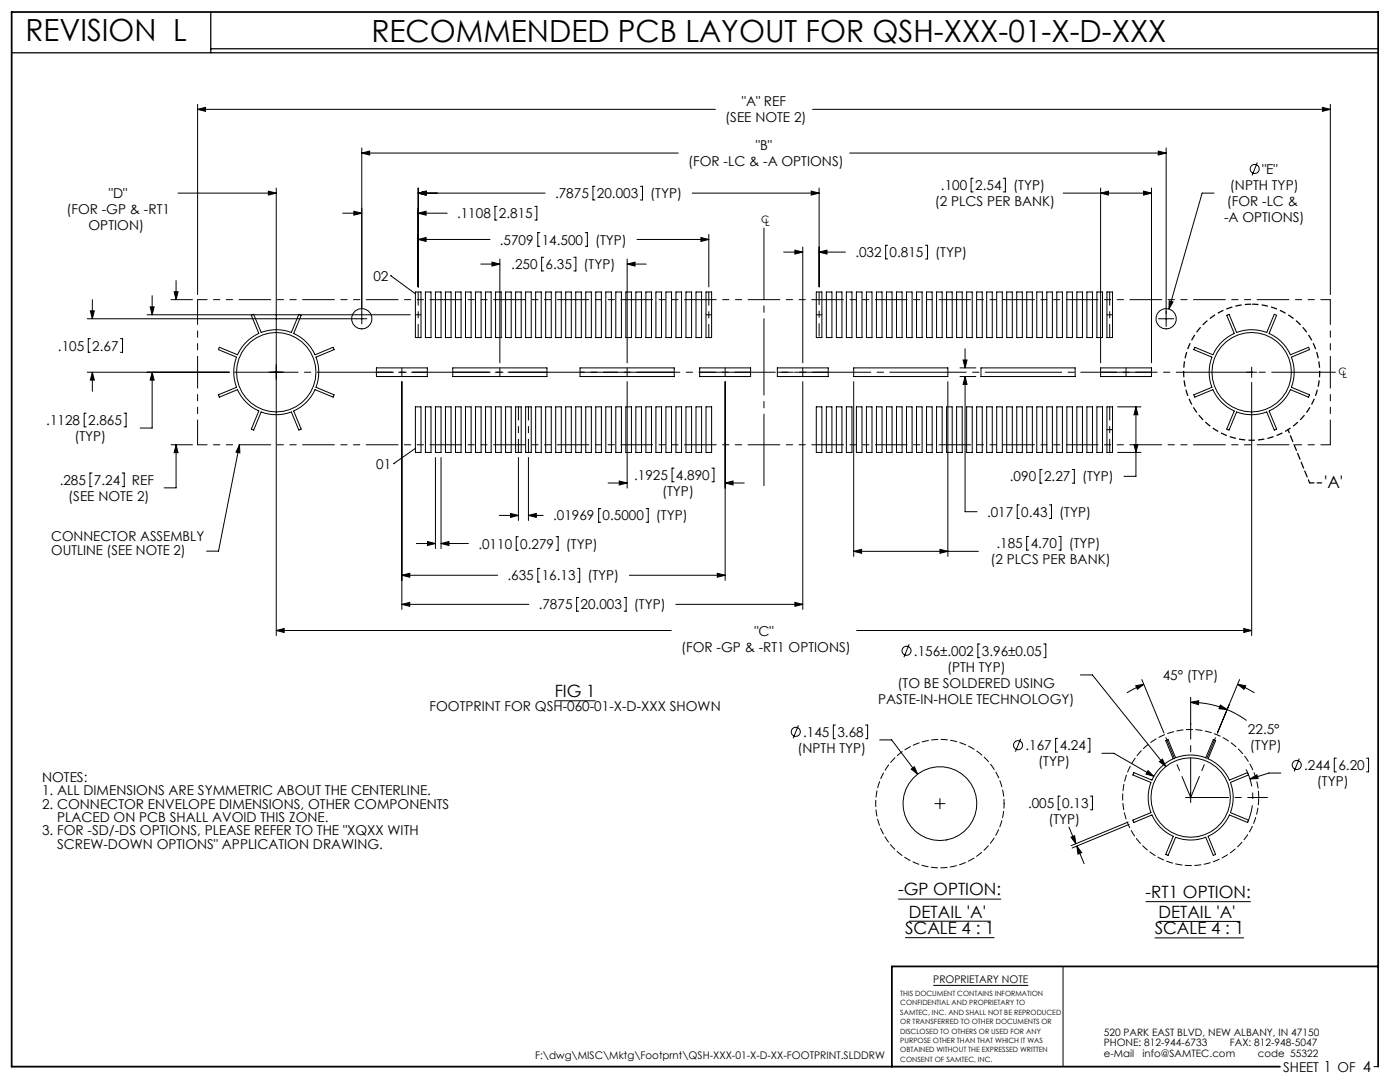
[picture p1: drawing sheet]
<svg xmlns="http://www.w3.org/2000/svg" width="279mm" height="216mm" viewBox="0 0 279 216" stroke-linecap="round" stroke-linejoin="round" font-family="sans-serif">
<g fill="none" stroke="#000" stroke-width=".2">
<path d="M35.5 38.5h19.6M39.4 21.8l1.6-.4v.8zM39.4 20.8v38M39.4 21.8h103.4M53.6 38.1l1.5 .4-1.5 .4zM55.1 37.5v89.3M72.2 30.5l1.6-.4v.8zM72.2 29.5v35.1M72.2 30.5h63.2M83.5 38.5l1.5-.4v.8zM83.5 37.5v19.7M83.5 38.5h25.3"/>
<path d="M118.7 37.2h-.4v2.7h.4M127.8 37.2h.4v2.7h-.4M138.1 38.5h25.4M161.9 38.1l1.6 .4-1.6 .4zM162.2 21.8h103.3M163.5 37.5v19.7M169.6 30.5h63.1M194.2 35.6h-.4v2.7h.4M200.2 35.6h.4v2.7h-.4M212.2 38.5h17.6M219.6 38.5l1.6-.4v.8zM219.6 37.5v34.9"/>
<path d="M228.2 38.1l1.6 .4-1.6 .4zM229.8 37.5v34.9M231.2 30.1l1.5 .4-1.5 .4zM232.7 29.5v35.6M242.3 38.5h-2.4l-6.6 23.2M250.9 32.4l-1 2.6M263.9 21.4l1.6 .4-1.6 .4zM265.5 20.8v38M18.4 59.8v3.8M30.4 59v3.8M34.1 59.8h4.3M34.7 58.2h.8l-.4 1.6z"/>
<path d="M35.1 56v3.8M68.4 42.5h3.8M70.6 42.1l1.6 .4-1.6 .4zM78 55h.1M78 55l4.9 3.6M82.9 58.3h1.1v9.1h-1.1zM83.5 47.8l1.5-.4v.8zM83.5 42.5l1.5-.4v.8zM83.5 47.8h14.3M83.5 42.5h5.7M84.9 58.3h1.1v9.1h-1.1zM86.9 58.3h1.1v9.1h-1.1z"/>
<path d="M88.9 58.3h1.1v9.1h-1.1zM90.9 58.3h1.1v9.1h-1.1zM92.9 58.3h1.1v9.1h-1.1zM94.9 58.3h1.1v9.1h-1.1zM95.9 52.7h3.9M96.9 58.3h1.1v9.1h-1.1zM98.2 52.3l1.6 .4-1.6 .4zM98.9 58.3h1.1v9.1h-1.1zM99.2 41.2h-.4v2.7h.4M99.8 51.7v20.7M100.9 58.3h1.1v9.1h-1.1zM102.9 58.3h1.1v9.1h-1.1z"/>
<path d="M104.9 58.3h1.1v9.1h-1.1zM106.7 41.2h.4v2.7h-.4M106.9 58.3h1.1v9.1h-1.1zM107.7 46.4h-.4v2.7h.4M108.5 51.3h-.4v2.8h.4M108.9 58.3h1.1v9.1h-1.1zM110.9 58.3h1.1v9.1h-1.1zM112.9 58.3h1.1v9.1h-1.1zM114.5 51.3h.4v2.8h-.4M114.9 58.3h1.1v9.1h-1.1zM116.8 46.4h.4v2.7h-.4M116.9 58.3h1.1v9.1h-1.1z"/>
<path d="M118.9 58.3h1.1v9.1h-1.1zM120.9 58.3h1.1v9.1h-1.1zM122.9 58.3h1.1v9.1h-1.1zM124.9 58.3h1.1v9.1h-1.1zM125.2 52.7l1.5-.4v.8zM125.2 51.7v20.7M125.2 52.7h3.8M126.9 58.3h1.1v9.1h-1.1zM127.1 47.8h14.4M128.9 58.3h1.1v9.1h-1.1zM130.9 58.3h1.1v9.1h-1.1zM132.9 58.3h1.1v9.1h-1.1z"/>
<path d="M134.9 58.3h1.1v9.1h-1.1zM136.9 58.3h1.1v9.1h-1.1zM138.9 58.3h1.1v9.1h-1.1zM139.9 47.4l1.6 .4-1.6 .4zM140.9 58.3h1.1v9.1h-1.1zM141.5 46.8v10.4M156.4 50.3h3.8M158.6 49.9l1.6 .4-1.6 .4zM160.2 49.3v23.1M162.9 58.3h1.1v9.1h-1.1zM163.5 50.3l1.5-.4v.8zM163.5 50.3h5.2"/>
<path d="M164.9 58.3h1.1v9.1h-1.1zM166.9 58.3h1.1v9.1h-1.1zM168.9 58.3h1.1v9.1h-1.1zM170.9 58.3h1.1v9.1h-1.1zM172.9 58.3h1.1v9.1h-1.1zM174.9 58.3h1.1v9.1h-1.1zM176.9 58.3h1.1v9.1h-1.1zM177.2 48.9h-.5v2.8h.5M178.9 58.3h1.1v9.1h-1.1zM180.9 58.3h1.1v9.1h-1.1zM182.9 58.3h1.1v9.1h-1.1zM184.7 48.9h.4v2.8h-.4"/>
<path d="M184.9 58.3h1.1v9.1h-1.1zM186.9 58.3h1.1v9.1h-1.1zM188.9 58.3h1.1v9.1h-1.1zM190.9 58.3h1.1v9.1h-1.1zM192.9 58.3h1.1v9.1h-1.1zM194.9 58.3h1.1v9.1h-1.1zM196.9 58.3h1.1v9.1h-1.1zM198.9 58.3h1.1v9.1h-1.1zM200.9 58.3h1.1v9.1h-1.1zM202.9 58.3h1.1v9.1h-1.1zM204.9 58.3h1.1v9.1h-1.1zM206.9 58.3h1.1v9.1h-1.1z"/>
<path d="M208.9 58.3h1.1v9.1h-1.1zM210.9 58.3h1.1v9.1h-1.1zM212.9 58.3h1.1v9.1h-1.1zM214.9 58.3h1.1v9.1h-1.1zM216.9 58.3h1.1v9.1h-1.1zM218.9 58.3h1.1v9.1h-1.1zM220.9 58.3h1.1v9.1h-1.1zM17.4 74.3h28.4M17.4 63.6h55.8M18 67.6h-.4v2.7h.4M18 62h.8l-.4 1.6zM18.4 74.3l.4 1.5h-.8z"/>
<path d="M18.4 74.3v3.8M24 67.6h.5v2.7h-.5M29.4 62.8h52.5M30 61.2h.8l-.4 1.6zM30.4 74.3l.4 1.5h-.8zM30.4 74.3v11.1h-2.4M43.8 69.3l3.6 1.5a8.5 8.5 0 0 1 4.3-4.3l-1.5-3.6 .4-.2 1.5 3.6a8.5 8.5 0 0 1 6 0l1.5-3.6 .5 .2-1.5 3.6a8.5 8.5 0 0 1 4.3 4.3l3.6-1.5 .2 .5-3.6 1.5a8.5 8.5 0 0 1 0 6l3.6 1.5-.2 .4-3.6-1.4a8.5 8.5 0 0 1-4.3 4.2l1.5 3.6-.5 .2-1.5-3.6a8.5 8.5 0 0 1-6 0l-1.5 3.6-.4-.2 1.5-3.6a8.5 8.5 0 0 1-4.3-4.2l-3.6 1.4-.2-.4 3.6-1.5a8.5 8.5 0 0 1 0-6l-3.6-1.5zM53.6 74.3h3.1M75.1 73.4h10.2v1.7h-10.2zM80.2 76.2v45.4M90.4 73.4h18.8v1.7h-18.8zM115.8 73.4h18.8v1.7h-18.8z"/>
<path d="M125.2 76.2v21.2M139.6 73.4h10.2v1.7h-10.2zM144.7 76.2v39.6M155.1 73.4h10.2v1.7h-10.2zM160.2 76.2v45.4M170.4 73.4h18.8v1.7h-18.8zM170.4 76.2v34.8M189.2 76.2v34.8M191.6 73.4h3.2M191.6 75.1h3.2M192.2 71.8h.8l-.4 1.6zM192.6 75.1l.4 1.6h-.8z"/>
<path d="M192.6 75.1v27h2.4M192.6 69.6v3.8M195.8 73.4h18.8v1.7h-18.8zM219.6 73.4h10.2v1.7h-10.2zM231.2 63.6h3.1M233.3 60l.8 .2-.8 1.5zM244.8 62.9l.5-.2 1.5 3.6a8.5 8.5 0 0 1 6 0l1.5-3.6 .5 .2-1.5 3.6a8.5 8.5 0 0 1 4.2 4.3l3.7-1.5 .1 .5-3.6 1.5a8.5 8.5 0 0 1 0 6l3.6 1.5-.1 .4-3.7-1.4a8.5 8.5 0 0 1-4.2 4.2l1.5 3.6-.5 .2-1.5-3.6a8.5 8.5 0 0 1-6 0l-1.5 3.6-.5-.2 1.5-3.6a8.5 8.5 0 0 1-4.2-4.2l-3.7 1.4-.2-.4 3.7-1.5a8.5 8.5 0 0 1 0-6l-3.7-1.5 .2-.5 3.7 1.5a8.5 8.5 0 0 1 4.2-4.3zM248.8 74.3h2M249.8 73.3v2M249.8 76.3v50.5M17.2 82.4h-.4v2.8h.4M18.4 94.4h-.4v2.7h.4"/>
<path d="M24.4 94.4h.4v2.7h-.4M24.8 82.4h.4v2.8h-.4M34.1 88.7h4.3M35.1 88.7l.4 1.6h-.8zM35.1 88.7v8.6h-2.3M47.8 88.7l.1 1.7-.8-.2zM47.8 88.7l-4.2 21.3h-2.4M78.6 92.5h.1M82.9 89.5l-4.3 3M82.9 81.2h1.1v9.1h-1.1zM84.9 81.2h1.1v9.1h-1.1zM86.9 81.2h1.1v9.1h-1.1z"/>
<path d="M86.9 91.3v18.2M88 91.3v18.2M88.9 81.2h1.1v9.1h-1.1zM90.9 81.2h1.1v9.1h-1.1zM92.9 81.2h1.1v9.1h-1.1zM94.9 81.2h1.1v9.1h-1.1zM96.9 81.2h1.1v9.1h-1.1zM98.9 81.2h1.1v9.1h-1.1zM100.9 81.2h1.1v9.1h-1.1zM102.9 81.2h1.1v9.1h-1.1zM103.5 91.3v12.6M104.9 81.2h1.1v9.1h-1.1z"/>
<path d="M105.5 91.3v12.6M106.9 81.2h1.1v9.1h-1.1zM108.9 81.2h1.1v9.1h-1.1zM110.9 81.2h1.1v9.1h-1.1zM112.9 81.2h1.1v9.1h-1.1zM114.9 81.2h1.1v9.1h-1.1zM116.9 81.2h1.1v9.1h-1.1zM118.9 81.2h1.1v9.1h-1.1zM120.9 81.2h1.1v9.1h-1.1zM121.3 96.4h3.9M122.9 81.2h1.1v9.1h-1.1zM123.6 96l1.6 .4-1.6 .4z"/>
<path d="M124.9 81.2h1.1v9.1h-1.1zM126.9 81.2h1.1v9.1h-1.1zM128.9 81.2h1.1v9.1h-1.1zM130.9 81.2h1.1v9.1h-1.1zM132.9 81.2h1.1v9.1h-1.1zM134.5 93.4h-.4v2.7h.4M134.9 81.2h1.1v9.1h-1.1zM136.9 81.2h1.1v9.1h-1.1zM138.9 81.2h1.1v9.1h-1.1zM140.9 81.2h1.1v9.1h-1.1zM142.1 93.4h.4v2.7h-.4M144.7 96.4l1.6-.4v.8z"/>
<path d="M144.7 96.4h3.8M162.9 81.2h1.1v9.1h-1.1zM164.9 81.2h1.1v9.1h-1.1zM166.9 81.2h1.1v9.1h-1.1zM168.9 81.2h1.1v9.1h-1.1zM170.9 81.2h1.1v9.1h-1.1zM172.9 81.2h1.1v9.1h-1.1zM174.9 81.2h1.1v9.1h-1.1zM176.9 81.2h1.1v9.1h-1.1zM178.9 81.2h1.1v9.1h-1.1zM180.9 81.2h1.1v9.1h-1.1zM182.9 81.2h1.1v9.1h-1.1z"/>
<path d="M184.9 81.2h1.1v9.1h-1.1zM186.9 81.2h1.1v9.1h-1.1zM188.9 81.2h1.1v9.1h-1.1zM190.9 81.2h1.1v9.1h-1.1zM192.9 81.2h1.1v9.1h-1.1zM194.9 81.2h1.1v9.1h-1.1zM196.9 81.2h1.1v9.1h-1.1zM198.9 81.2h1.1v9.1h-1.1zM200.9 81.2h1.1v9.1h-1.1zM202.9 81.2h1.1v9.1h-1.1zM204.9 81.2h1.1v9.1h-1.1zM206.9 81.2h1.1v9.1h-1.1z"/>
<path d="M208 93.7h-.4v2.7h.4M208.9 81.2h1.1v9.1h-1.1zM210.9 81.2h1.1v9.1h-1.1zM212.9 81.2h1.1v9.1h-1.1zM214 93.7h.4v2.7h-.4M214.9 81.2h1.1v9.1h-1.1zM216.9 81.2h1.1v9.1h-1.1zM218.9 81.2h1.1v9.1h-1.1zM220.9 81.2h1.1v9.1h-1.1zM223 90.3h4.7M223 81.2h4.7M226.3 88.7h.8l-.4 1.6z"/>
<path d="M226.7 81.2l.4 1.6h-.8zM226.7 81.2v13.8h-2.4M80.2 114.8l1.6-.4v.8zM80.2 114.8h19.1M83.1 108.5h3.8M85.3 108.1l1.6 .4-1.6 .3zM88 108.5l1.6-.4v.7zM88 108.5h5.5M99.6 102.8h3.9M101.9 102.5l1.6 .3-1.6 .4zM103.4 107.1h-.4v2.7h.4M105.5 102.8l1.5-.3v.7z"/>
<path d="M105.5 102.8h2.9M107.7 113.4h-.4v2.7h.4M111 107.1h.4v2.7h-.4M115.3 113.4h.4v2.7h-.4M115.5 119.2h-.4v2.8h.4M119.9 101.5h-.4v2.7h.4M124.6 119.2h.4v2.8h-.4M125.6 114.8h19.1M129 101.5h.4v2.7h-.4M143.1 114.4l1.6 .4-1.6 .4zM170.4 110l1.5-.4v.8zM170.4 110h24.9"/>
<path d="M187.6 109.6l1.6 .4-1.6 .4zM203.4 100.7h-.4v2.8h.4M205.3 107h-.4v2.8h.4M209.4 100.7h.4v2.8h-.4M211.3 107h.4v2.8h-.4M55.1 125.8l1.6-.4v.8zM55.1 125.8h78.9M80.2 120.6l1.6-.4v.8zM80.2 120.6h25.3M110.7 139.8h8.2M134.9 120.6h25.3M158.6 120.2l1.6 .4-1.6 .4z"/>
<path d="M171 125.8h78.8M181.4 128.6l-1 2.5M195.6 128.5h-.5v2.7h.5M208.3 128.5h.4v2.7h-.4M215.6 134.7h2.4l14.7 18.3M226.7 136.8l1.6-.3-1.3 1zM227.9 135.6l4.4 10.7M228.3 136.5l-3.4 1.8M237.6 139.1v5.4M247 136.5l1.6 .3-.3 .7zM247 136.5l3.4 1.8M247.4 135.6l-4.4 10.7"/>
<path d="M248.2 125.4l1.6 .4-1.6 .4zM159.3 144.7l-1 2.6M166.7 144.7h-.4v2.7h.4M172.7 144.7h.5v2.7h-.5M175.6 147.6h2.3l5.2 6.9M181.9 153.5l.6-.5 .6 1.5zM187.6 159.3v2.1M203.7 147.4l-1 2.6M211.1 147.3h-.4v2.8h.4M211.6 158.9h-.4v2.7h.4M217.1 147.3h.4v2.8h-.4M217.6 158.9h.4v2.7h-.4"/>
<path d="M219.9 150.3h2.4l8 4.6M229.1 153.8l1.2 1.1-1.6-.4zM231.4 152l.6-.5 .7 1.5zM232.6 147.8l.5-.2 1.5 3.6a8.5 8.5 0 0 1 6 0l1.5-3.6 .5 .2-1.5 3.6a8.5 8.5 0 0 1 4.3 4.3l3.6-1.5 .2 .4-3.6 1.5a8.5 8.5 0 0 1 0 6l3.6 1.5-.2 .5-3.6-1.5a8.5 8.5 0 0 1-4.3 4.3l1.5 3.6-.5 .2-1.5-3.6a8.5 8.5 0 0 1-6 0l-1.5 3.6-.5-.2 1.5-3.6a8.5 8.5 0 0 1-4.2-4.3l-3.6 1.5-.2-.5 3.6-1.5a8.5 8.5 0 0 1 0-6l-3.6-1.5 .2-.4 3.6 1.5a8.5 8.5 0 0 1 4.2-4.3zM236.6 159.1h2M237.6 140.1l1.6-.3v.8zM237.6 140.1a19 19 0 0 1 7.3 1.5M237.6 158.1v2.1M243.6 140.7l1.3 .9-1.6-.2zM244.9 141.6l2 1 1.9 1.2M249.5 155.4l1.3-.8 .3 .7zM255.6 154.3h-2.4l-3.7 1.1"/>
<path d="M259.3 151.4l-1 2.5M266.7 151.3h-.4v2.7h.4M272.7 151.3h.4v2.7h-.4M179.2 179.4h20.6M186.6 160.4h2M213.3 165l1.4 3.4M213.7 167.1l.8-.3 .2 1.6zM214.9 168.8l1 1.3-.8 .3zM214.9 168.8l1.5 3.5M225.1 164l-11.3 4.7M225.3 164.5l-11.3 4.7M228.6 179.9h21"/>
<path d="M180.6 187.1h17.9M181.4 183.8h16.3M186.3 196.6h18.9M212.2 192.8v20M230.5 187.1h17.8M231.2 183.9h16.3M274.2 212.8h.8"/>
<circle cx="250.4" cy="33.7" r=".9"/>
<circle cx="55.1" cy="74.3" r="7.9"/>
<circle cx="72.2" cy="63.6" r="2.03"/>
<circle cx="232.7" cy="63.6" r="2.03"/>
<circle cx="249.8" cy="74.3" r="7.9"/>
<circle cx="180.9" cy="129.9" r=".9"/>
<circle cx="158.8" cy="146" r=".9"/>
<circle cx="203.2" cy="148.7" r=".9"/>
<circle cx="237.6" cy="159.1" r="7.9"/>
<circle cx="258.8" cy="152.6" r=".9"/>
<circle cx="187.6" cy="160.4" r="7.4"/>
</g>
<path d="M2.3 10.5h272.7M42.1 2.4v8.1M42.1 9.7h232.9" fill="none" stroke="#000" stroke-width=".25"/>
<path d="M275 192.8h-97v20M255.5 212.8h-253.2v-210.4h272.7v210.4" fill="none" stroke="#000" stroke-width=".35"/>
<path d="M249.8 60.7a13.6 13.6 0 0 0-11.9 20.1 13.6 13.6 0 0 0 23.3 .9 13.6 13.6 0 0 0-10.4-21h-1" fill="none" stroke="#000" stroke-width=".25" stroke-dasharray="1.3 .6" stroke-dashoffset="-.1" stroke-linecap="butt"/>
<path d="M249 164.1a12.4 12.4 0 0 0-.3-10.6" fill="none" stroke="#000" stroke-width=".2" stroke-dasharray="15.2 1.3 1.3 1.3" stroke-dashoffset="11.7" stroke-linecap="butt"/>
<path d="M263.7 96.4h-2.3" fill="none" stroke="#000" stroke-width=".25" stroke-dasharray="1.3 .6" stroke-dashoffset=".4"/>
<path d="M261.4 96.4l-4.4-10.7" fill="none" stroke="#000" stroke-width=".25" stroke-dasharray="1.3 .6" stroke-dashoffset=".6"/>
<path d="M83.5 58.3v9.1M141.5 58.3v9.1M221.5 58.3v9.1M103.5 81.2v9.1M105.5 81.2v9.1M221.5 81.2v9.1" fill="none" stroke="#000" stroke-width=".2" stroke-dasharray="15.2 1.3 1.3 1.3" stroke-dashoffset="12.6"/>
<path d="M90.4 74.3h18.8M115.8 74.3h18.8M237.6 159.1h15.4" fill="none" stroke="#000" stroke-width=".2" stroke-dasharray="15.2 1.3 1.3 1.3" stroke-dashoffset="7.7"/>
<path d="M75.1 74.3h10.2M139.6 74.3h10.2M155.1 74.3h10.2M219.6 74.3h10.2" fill="none" stroke="#000" stroke-width=".2" stroke-dasharray="15.2 1.3 1.3 1.3" stroke-dashoffset="12.1"/>
<path d="M80.2 73.4v1.7M82.9 62.8h1.1M99.8 73.4v1.7M125.2 73.4v1.7M140.9 62.8h1.1M144.7 73.4v1.7M160.2 73.4v1.7M162.9 62.8h1.1M220.9 62.8h1.1M224.7 73.4v1.7M220.9 85.7h1.1" fill="none" stroke="#000" stroke-width=".2" stroke-dasharray="15.2 1.3 1.3 1.3"/>
<path d="M163.5 58.3v8.8" fill="none" stroke="#000" stroke-width=".2" stroke-dasharray="15.2 1.3 1.3 1.3" stroke-dashoffset="12.7"/>
<path d="M46.8 74.3h219.7" fill="none" stroke="#000" stroke-width=".2" stroke-dasharray="15.2 1.3 1.3 1.3" stroke-dashoffset="2.5"/>
<path d="M152.5 96.9v-51.4" fill="none" stroke="#000" stroke-width=".2" stroke-dasharray="15.2 1.3 1.3 1.3" stroke-dashoffset="1"/>
<path d="M237.6 159.1v-14.8" fill="none" stroke="#000" stroke-width=".2" stroke-dasharray="15.2 1.3 1.3 1.3" stroke-dashoffset="7.4"/>
<path d="M237.6 159.1l5-11.9M237.6 159.1l-4.9-11.9" fill="none" stroke="#000" stroke-width=".2" stroke-dasharray="15.2 1.3 1.3 1.3" stroke-dashoffset="10.7"/>
<path d="M39.4 59.8h226.1M39.4 88.7h226.1" fill="none" stroke="#000" stroke-width=".2" stroke-dasharray="6.3 1.3 1.3 1.3 1.3 1.3" stroke-dashoffset="4.4"/>
<path d="M39.4 59.8v28.9M265.5 59.8v28.9" fill="none" stroke="#000" stroke-width=".2" stroke-dasharray="6.3 1.3 1.3 1.3 1.3 1.3" stroke-dashoffset="1.4"/>
<g fill="#000">
<path d="M47.8 88.7l.1 1.7-.8-.2z"/>
<path d="M53.6 38.1l1.5 .4-1.5 .4zM83.5 38.5l1.5-.4v.8zM34.7 58.2h.8l-.4 1.6zM35.1 88.7l.4 1.6h-.8zM39.4 21.8l1.6-.4v.8zM263.9 21.4l1.6 .4-1.6 .4zM158.6 49.9l1.6 .4-1.6 .4zM163.5 50.3l1.5-.4v.8zM83.5 38.5l1.5-.4v.8zM161.9 38.1l1.6 .4-1.6 .4zM80.2 120.6l1.6-.4v.8zM158.6 120.2l1.6 .4-1.6 .4zM80.2 114.8l1.6-.4v.8zM143.1 114.4l1.6 .4-1.6 .4zM101.9 102.5l1.6 .3-1.6 .4zM105.5 102.8l1.5-.3v.7zM98.2 52.3l1.6 .4-1.6 .4zM125.2 52.7l1.5-.4v.8zM83.5 47.8l1.5-.4v.8zM139.9 47.4l1.6 .4-1.6 .4zM123.6 96l1.6 .4-1.6 .4zM144.7 96.4l1.6-.4v.8zM70.6 42.1l1.6 .4-1.6 .4zM83.5 42.5l1.5-.4v.8zM30 61.2h.8l-.4 1.6zM30.4 74.3l.4 1.5h-.8zM18 62h.8l-.4 1.6zM18.4 74.3l.4 1.5h-.8zM247 136.5l1.6 .3-.3 .7zM226.7 136.8l1.6-.3-1.3 1zM243.6 140.7l1.3 .9-1.6-.2zM237.6 140.1l1.6-.3v.8zM249.5 155.4l1.6-.1-.3-.7z"/>
<path d="M55.1 125.8l1.6-.4v.8zM248.2 125.4l1.6 .4-1.6 .4zM233.3 60v1.7l.8-1.5zM72.2 30.5l1.6-.4v.8zM231.2 30.1l1.5 .4-1.5 .4zM228.2 38.1l1.6 .4-1.6 .4zM219.6 38.5l1.6-.4v.8zM226.3 88.7h.8l-.4 1.6zM226.7 81.2l.4 1.6h-.8zM170.4 110l1.5-.4v.8zM187.6 109.6l1.6 .4-1.6 .4zM192.2 71.8h.8l-.4 1.6zM192.6 75.1l.4 1.6h-.8zM85.3 108.1l1.6 .4-1.6 .3zM88 108.5l1.6-.4v.7zM214.9 168.8l1 1.3-.8 .3zM213.7 167.1l.8-.3 .2 1.6zM231.4 152l1.3 1-.7-1.5zM229.1 153.8l-.4 .7 1.6 .4zM181.9 153.5l1.2 1-.6-1.5z"/>
</g>
<path d="M251.2 159.2l-.2-2.6-.8-2.5-1.3-2.5-1.6-2-2.1-1.7-2.3-1.3-2.5-.8-2.7-.2-2.6 .2-2.6 .7-2.3 1.3-2.1 1.6-1.7 2.1-1.2 2.3-.8 2.5-.3 2.6 .2 2.7 .7 2.5 1.2 2.4 1.8 2.2 2 1.7 2.3 1.2 2.5 .8 2.7 .3 2.6-.2 2.6-.8 2.3-1.2 2.2-1.7 1.7-2.1 1.2-2.3 .8-2.5 .3-2.7" fill="none" stroke="#000" stroke-width=".2" stroke-dasharray="1.3 .6" stroke-dashoffset="-.1"/>
<path d="M200.4 160.4l-.2-2.5-.8-2.4-1.1-2.2-1.6-2-1.9-1.5-2.3-1.3-2.3-.7-2.5-.3-2.6 .3-2.3 .7-2.3 1.2-1.9 1.5-1.6 2-1.2 2.1-.8 2.5-.2 2.5 .2 2.5 .7 2.4 1.2 2.3 1.7 2 2 1.6 2.1 1.1 2.5 .7 2.4 .3 2.4-.3 2.5-.7 2.2-1.2 1.9-1.6 1.6-1.9 1.2-2.2 .8-2.5 .2-2.4" fill="none" stroke="#000" stroke-width=".2" stroke-dasharray="1.3 .6" stroke-dashoffset=".4"/>
<g font-size="6.1">
<text x="5.1" y="8.2">REVISION L</text>
<text x="74.1" y="8.3">RECOMMENDED PCB LAYOUT FOR QSH-XXX-01-X-D-XXX</text>
</g>
<g font-size="3.4">
<text x="264.2" y="97.3">'A'</text>
<text x="110.7" y="139.1">FIG 1</text>
<text x="179.2" y="178.7">-GP OPTION:</text>
<text x="228.6" y="179.2">-RT1 OPTION:</text>
<text x="181.4" y="183.1">DETAIL 'A'</text>
<text x="231.2" y="183.1">DETAIL 'A'</text>
<text x="180.6" y="186.4">SCALE 4 : 1</text>
<text x="230.5" y="186.4">SCALE 4 : 1</text>
</g>
<g font-size="2.7">
<text x="148.1" y="21.2">&quot;A&quot; REF</text>
<text x="144.7" y="24.4">(SEE NOTE 2)</text>
<text x="150.9" y="30">&quot;B&quot;</text>
<text x="137.3" y="33.2">(FOR -LC &amp; -A OPTIONS)</text>
<text x="251.9" y="34.7">&quot;E&quot;</text>
<text x="21.7" y="39.5">&quot;D&quot;</text>
<text x="110.8" y="39.5">.7875</text>
<text x="119.1" y="39.5">20.003</text>
<text x="129.8" y="39.5">(TYP)</text>
<text x="186.6" y="41.2">(2 PLCS PER BANK)</text>
<text x="187.8" y="37.9">.100</text>
<text x="194.6" y="37.9">2.54</text>
<text x="202.2" y="37.9">(TYP)</text>
<text x="244.8" y="41.2">(FOR -LC &amp;</text>
<text x="245.5" y="37.9">(NPTH TYP)</text>
<text x="13.3" y="42.8">(FOR -GP &amp; -RT1</text>
<text x="17.7" y="46">OPTION)</text>
<text x="91.2" y="43.6">.1108</text>
<text x="99.6" y="43.6">2.815</text>
<text x="244.3" y="44.4">-A OPTIONS)</text>
<text x="99.8" y="48.8">.5709</text>
<text x="102" y="53.7">.250</text>
<text x="108.1" y="48.8">14.500</text>
<text x="108.9" y="53.7">6.35</text>
<text x="116.5" y="53.7">(TYP)</text>
<text x="118.8" y="48.8">(TYP)</text>
<text x="170.7" y="51.3">.032</text>
<text x="177.5" y="51.3">0.815</text>
<text x="186.7" y="51.3">(TYP)</text>
<text x="74.5" y="56">02</text>
<text x="11.6" y="69.9">.105</text>
<text x="18.4" y="69.9">2.67</text>
<text x="9.2" y="84.8">.1128</text>
<text x="14.8" y="88">(TYP)</text>
<text x="17.6" y="84.8">2.865</text>
<text x="75.1" y="93.5">01</text>
<text x="126.5" y="95.8">.1925</text>
<text x="134.9" y="95.8">4.890</text>
<text x="11.9" y="96.8">.285</text>
<text x="13.6" y="100">(SEE NOTE 2)</text>
<text x="18.8" y="96.8">7.24</text>
<text x="26.3" y="96.8">REF</text>
<text x="132.2" y="99">(TYP)</text>
<text x="201.5" y="96.1">.090</text>
<text x="208.4" y="96.1">2.27</text>
<text x="216" y="96.1">(TYP)</text>
<text x="10.2" y="108">CONNECTOR ASSEMBLY</text>
<text x="110.4" y="103.9">.01969</text>
<text x="120.3" y="103.9">0.5000</text>
<text x="130.9" y="103.9">(TYP)</text>
<text x="197" y="103.1">.017</text>
<text x="203.8" y="103.1">0.43</text>
<text x="211.4" y="103.1">(TYP)</text>
<text x="10.2" y="110.7">OUTLINE (SEE NOTE 2)</text>
<text x="95.5" y="109.5">.0110</text>
<text x="103.8" y="109.5">0.279</text>
<text x="112.9" y="109.5">(TYP)</text>
<text x="197.7" y="112.6">(2 PLCS PER BANK)</text>
<text x="198.9" y="109.4">.185</text>
<text x="205.7" y="109.4">4.70</text>
<text x="213.3" y="109.4">(TYP)</text>
<text x="101.3" y="115.8">.635</text>
<text x="108.1" y="115.8">16.13</text>
<text x="117.2" y="115.8">(TYP)</text>
<text x="107.5" y="121.6">.7875</text>
<text x="115.9" y="121.6">20.003</text>
<text x="126.5" y="121.6">(TYP)</text>
<text x="136" y="130">(FOR -GP &amp; -RT1 OPTIONS)</text>
<text x="150.5" y="126.8">&quot;C&quot;</text>
<text x="182.4" y="130.9">.156±.002</text>
<text x="196" y="130.9">3.96±0.05</text>
<text x="179.1" y="137.3">(TO BE SOLDERED USING</text>
<text x="189" y="134.1">(PTH TYP)</text>
<text x="232.1" y="135.7">45° (TYP)</text>
<text x="85.7" y="141.9">FOOTPRINT FOR QSH-060-01-X-D-XXX SHOWN</text>
<text x="175.2" y="140.5">PASTE-IN-HOLE TECHNOLOGY)</text>
<text x="160.3" y="147.1">.145</text>
<text x="167.1" y="147.1">3.68</text>
<text x="204.7" y="149.7">.167</text>
<text x="211.5" y="149.7">4.24</text>
<text x="249.1" y="146.4">22.5°</text>
<text x="249.5" y="149.6">(TYP)</text>
<text x="159.2" y="150.3">(NPTH TYP)</text>
<text x="207.2" y="152.9">(TYP)</text>
<text x="260.3" y="153.7">.244</text>
<text x="267.1" y="153.7">6.20</text>
<text x="8.4" y="156">NOTES:</text>
<text x="8.4" y="158.7">1. ALL DIMENSIONS ARE SYMMETRIC ABOUT THE CENTERLINE.</text>
<text x="8.4" y="161.3">2. CONNECTOR ENVELOPE DIMENSIONS, OTHER COMPONENTS</text>
<text x="205.2" y="161.2">.005</text>
<text x="212" y="161.2">0.13</text>
<text x="262.8" y="156.9">(TYP)</text>
<text x="8.4" y="166.7">3. FOR -SD/-DS OPTIONS, PLEASE REFER TO THE &quot;XQXX WITH</text>
<text x="11.4" y="164">PLACED ON PCB SHALL AVOID THIS ZONE.</text>
<text x="209.2" y="164.4">(TYP)</text>
<text x="11.4" y="169.3">SCREW-DOWN OPTIONS&quot; APPLICATION DRAWING.</text>
<text x="256.1" y="213.9">SHEET 1 OF 4</text>
</g>
<g font-size="2.1">
<text x="186.3" y="196.2">PROPRIETARY NOTE</text>
<text x="106.8" y="211.3">F:\dwg\MISC\Mktg\Footprnt\QSH-XXX-01-X-D-XX-FOOTPRINT.SLDDRW</text>
</g>
<g font-size="2">
<text x="151.9" y="44.5">C</text>
<text x="152.7" y="45.1">L</text>
<text x="267.2" y="74.8">C</text>
<text x="267.9" y="75.4">L</text>
<text x="220.3" y="206.6">520 PARK EAST BLVD, NEW ALBANY, IN 47150</text>
<text x="220.3" y="208.8">PHONE: 812-944-6733</text>
<text x="245.5" y="208.8">FAX: 812-948-5047</text>
<text x="220.3" y="211">e-Mail</text>
<text x="228" y="211">info@SAMTEC.com</text>
<text x="251" y="211">code 55322</text>
</g>
<g font-size="1.4">
<text x="179.7" y="198.8">THIS DOCUMENT CONTAINS INFORMATION</text>
<text x="179.7" y="200.6">CONFIDENTIAL AND PROPRIETARY TO</text>
<text x="179.7" y="202.5">SAMTEC, INC. AND SHALL NOT BE REPRODUCED</text>
<text x="179.7" y="204.4">OR TRANSFERRED TO OTHER DOCUMENTS OR</text>
<text x="179.7" y="206.2">DISCLOSED TO OTHERS OR USED FOR ANY</text>
<text x="179.7" y="208.1">PURPOSE OTHER THAN THAT WHICH IT WAS</text>
<text x="179.7" y="210">OBTAINED WITHOUT THE EXPRESSED WRITTEN</text>
<text x="179.7" y="211.8">CONSENT OF SAMTEC, INC.</text>
</g>
</svg>
